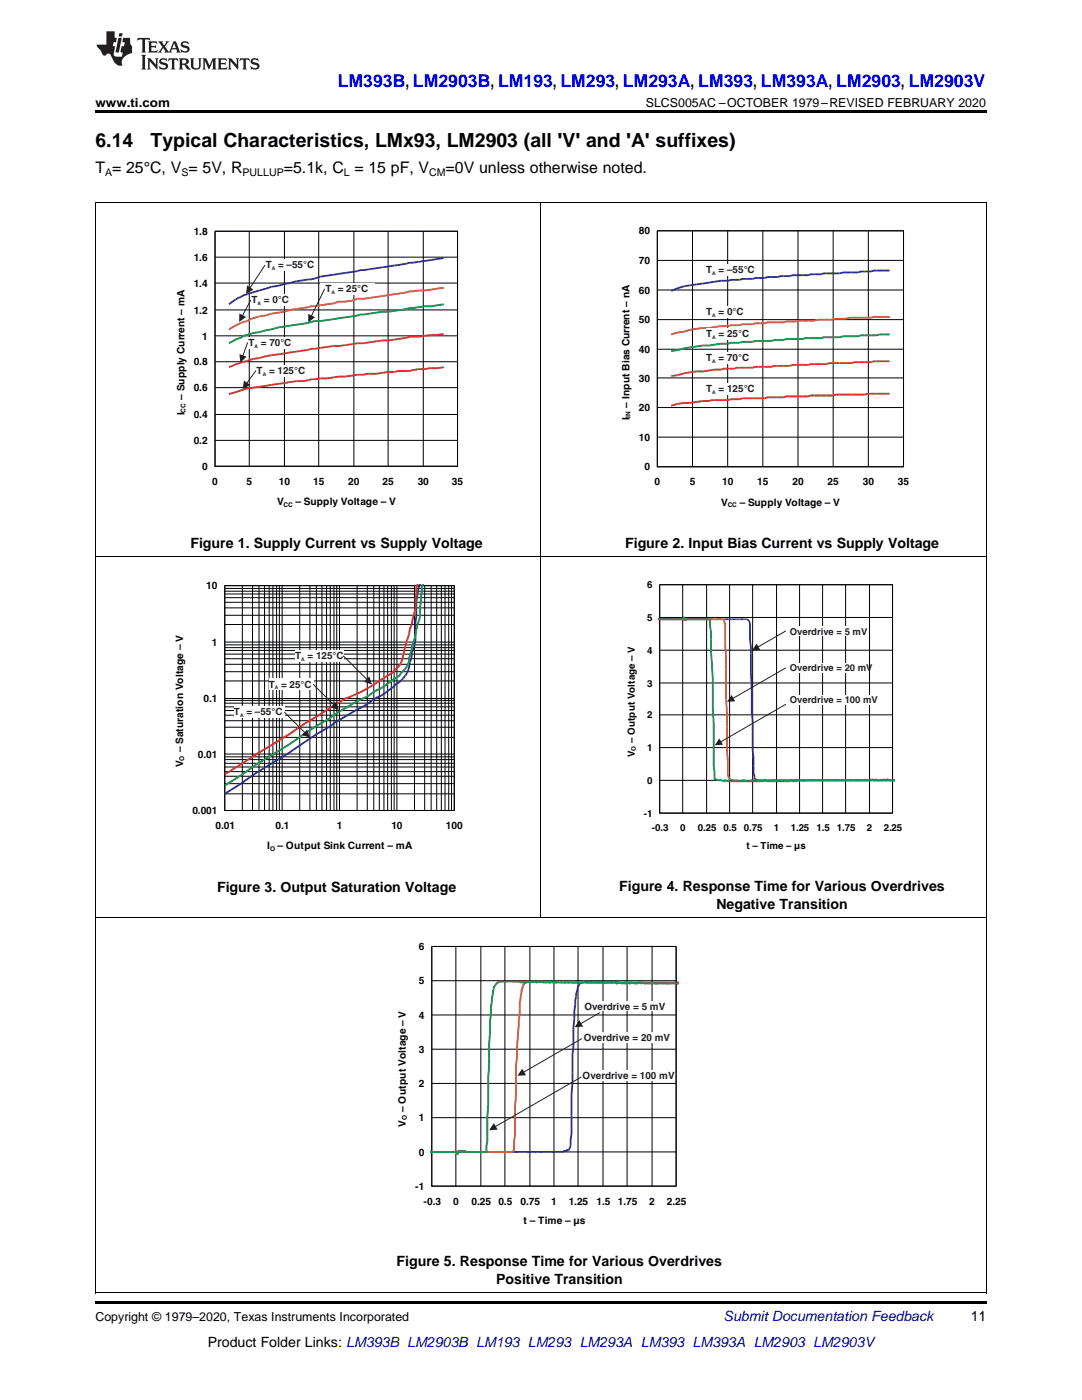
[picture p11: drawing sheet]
<svg xmlns="http://www.w3.org/2000/svg" width="216mm" height="279mm" viewBox="0 0 216 279" stroke-linecap="round" stroke-linejoin="round" font-family="sans-serif">
<path d="M19 258.1h.2zM196.7 258.1h.1zM19 259.7h177.8v.5h-177.8z" fill="#000"/>
<path d="M19.1 183.2v74.9M196.8 183.2v74.9M19 258h177.8" fill="none" stroke="#000" stroke-width=".2"/>
<g fill="#fff">
<path d="M76.4 185.2h63.1v62.8h-63.1z" fill-rule="evenodd"/>
<path d="M86.2 188.9h48.7v47.8h-48.7z" fill-rule="evenodd"/>
</g>
<g fill="none" stroke="#010202" stroke-width=".2">
<path d="M86.2 188.9h48.7v47.8h-48.7zM86.2 195.7h48.7M91 188.9v47.8M95.9 188.9v47.8M100.7 188.9v47.8M105.7 188.9v47.8M110.5 188.9v47.8M115.3 188.9v47.8M120.3 188.9v47.8M125.1 188.9v47.8M130.1 188.9v47.8M86.2 216.2h48.7"/>
<path d="M86.2 209.4h48.7M86.2 202.6h48.7M86.2 229.9h48.7M86.2 223.1h48.7"/>
</g>
<path d="M135.4 196.1h-12.1l-.2-.2h-.2v.2l-.4-.2-.3 .2h-.2v-.2h-.9v.2h-.4l-.2-.2h-.5l-.4 .2v-.2h-.2l-.4 .2v-.2h-2.7v.2h-.4l-.2 .2a5.1 5.1 0 0 0-.7 2.6l-.4 2.9-.2 7.2-.2 1.5-.2 15.7-.1 2.4-.4 .9h-.4v.2h-.5v.2h-20l-.2-.2h-.1v.2h-.6l-.4-.2-.2 .6-.1-.4h-5.1" fill="none" stroke="#2b3695" stroke-width=".37"/>
<path d="M135.4 196.1l-.1 .2h-.8l-.1-.2h-.6v.2l-.4-.2h-.1v.2h-.4l-.2-.2h-.2v.2l-.4-.2h-.7l-.2 .2h-.3v-.2h-14.1l-.2-.2h-.2v.2h-2.4v-.2h-.3l-.2 .2-.4-.2h-.2v.2h-.3l-.2-.2h-.2v.2l-.4-.2-.3 .2-.2-.2h-.2v.2h-.2v-.2h-.7l-.4 .2v-.2h-4.6v.2h-.4v.2h-.2a7.7 7.7 0 0 0-.7 2.9l-.2 1v2.4a131.5 131.5 0 0 0-.7 15.8l-.2 2.4v5.6l-.2 1.3v1.8l-.4 .4h-9.6l-.2-.2h-.1v.2l-.4-.2-.4 .2-.2-.4-.2 .8-.1-.4h-5.1" fill="none" stroke="#f15927" stroke-width=".37"/>
<path d="M135.4 196.3h-7l-.1-.2h-.2v.2l-.4-.2h-.4v.2h-.9l-.2-.2h-.3v.2h-.4l-.2-.2-.4 .2h-.1v-.2l-.4 .2-.9-.2-.4 .2v-.2h-12.2l-.2-.2-.2 .2h-.3l-.2-.2h-.2v.2h-1.5l-.2-.2h-.2v.2l-.1-.2h-.2v.2l-.2-.2h-.2v.2l-.4-.2h-.3v.2l-.2-.2h-.2v.2l-.2-.2h-.2v.2l-.3-.2h-.4l-.2 .2h-.2v-.2h-.3v.2h-.4l-.2-.2h-4.2v.2h-.2l-.8 .9v.4a46.4 46.4 0 0 0-.7 8.5l-.2 2.4v4.6l-.2 1.8-.2 13.2-.1 .9v1.1h-4.1l-.2-.2h-.4v.2l-.5-.2v.2l-.2-.2-.4 .7-.3-.5h-5.1" fill="none" stroke="#05974a" stroke-width=".37"/>
<g fill="#fff">
<path d="M115.7 199.9h16.5v1.9h-16.5z" fill-rule="evenodd"/>
<path d="M116.2 206.1h17.4v2h-17.4z" fill-rule="evenodd"/>
<path d="M116.1 213.5h18.5v2.1h-18.5z" fill-rule="evenodd"/>
</g>
<path d="M119.7 202.1l-3.8 2.2" fill="none" stroke="#231f20" stroke-width=".2"/>
<path d="M115.6 203.6l.8 1.3-1.7 .1z" fill="#231f20"/>
<path d="M116 207.3l-11.5 6.7" fill="none" stroke="#231f20" stroke-width=".2"/>
<path d="M104.2 213.3l.8 1.3-1.7 .1z" fill="#231f20"/>
<path d="M115.9 215l-17 9.8" fill="none" stroke="#231f20" stroke-width=".2"/>
<path d="M98.5 224.1l.8 1.4-1.7 .1z" fill="#231f20"/>
<path d="M19.1 111.1v72.1M107.9 111.1v72.1M196.8 111.1v72.1M19 183.1h177.8" fill="none" stroke="#000" stroke-width=".2"/>
<g fill="#fff">
<path d="M32.1 113.2h62.8v60.2h-62.8z" fill-rule="evenodd"/>
<path d="M44.8 116.9h45.8v44.9h-45.8z" fill-rule="evenodd"/>
</g>
<g fill="none" stroke="#010202" stroke-width=".2">
<path d="M44.8 116.9h45.8v44.9h-45.8zM44.8 119.3h45.8M44.8 118.5h45.8M44.8 118h45.8M44.8 117.4h45.8M48.4 116.9v44.9M50.4 116.9v44.9M51.7 116.9v44.9M52.8 116.9v44.9M53.7 116.9v44.9M54.5 116.9v44.9M55.2 116.9v44.9"/>
<path d="M55.7 116.9v44.9M56.3 116.9v44.9M59.8 116.9v44.9M61.8 116.9v44.9M63.1 116.9v44.9M64.2 116.9v44.9M65.2 116.9v44.9M65.9 116.9v44.9M66.6 116.9v44.9M67.2 116.9v44.9M67.7 116.9v44.9M71.3 116.9v44.9"/>
<path d="M73.3 116.9v44.9M74.6 116.9v44.9M75.7 116.9v44.9M76.6 116.9v44.9M77.4 116.9v44.9M78.1 116.9v44.9M78.6 116.9v44.9M79.2 116.9v44.9M82.7 116.9v44.9M84.7 116.9v44.9M86 116.9v44.9M87.1 116.9v44.9"/>
<path d="M88.1 116.9v44.9M88.8 116.9v44.9M89.5 116.9v44.9M90.1 116.9v44.9M44.8 139.8h45.8M44.8 135.9h45.8M44.8 134.1h45.8M44.8 132.6h45.8M44.8 131.5h45.8M44.8 130.5h45.8M44.8 129.8h45.8M44.8 129.3h45.8"/>
<path d="M44.8 128.7h45.8M44.8 124.6h45.8M44.8 122.8h45.8M44.8 121.3h45.8M44.8 120.2h45.8M44.8 139.4h45.8M44.8 128.1h45.8M44.8 158.4h45.8M44.8 156.4h45.8M44.8 154.9h45.8M44.8 154h45.8M44.8 153.1h45.8"/>
<path d="M44.8 152.3h45.8M44.8 151.6h45.8M44.8 151h45.8M44.8 147.2h45.8M44.8 145.1h45.8M44.8 143.8h45.8M44.8 142.7h45.8M44.8 141.8h45.8M44.8 141.1h45.8M44.8 140.3h45.8M44.8 150.5h45.8"/>
</g>
<path d="M83.8 116.6l-.4 1.2a17 17 0 0 0-.3 5.2l-.2 1.3a17 17 0 0 1-.2 4.8 3.3 3.3 0 0 0-.5 2l-.4 1.1a5.3 5.3 0 0 1-3 4.4l-.2 .4a18.7 18.7 0 0 1-4 2.6l-1.3 .9-5.6 3.2-1.8 1.2-2.6 1.5a157 157 0 0 1-12.4 8l-3.1 2.2-3 1.8" fill="none" stroke="#2b3695" stroke-width=".37"/>
<path d="M84.4 116.6l-.2 .5-.4 4a6.5 6.5 0 0 1-.5 3.7l-.6 2.8-.4 .9-.7 3a3.7 3.7 0 0 1-1.7 2.9l-.1 .4-3.2 2.2-1.5 .7-1.8 1.3a41.4 41.4 0 0 0-7.4 4.3l-2.6 1.5a157 157 0 0 1-12.4 7.9l-3.1 2.2-3 1.9" fill="none" stroke="#05974a" stroke-width=".37"/>
<path d="M83.3 116.6l-.2 .6v1.5l-.2 .6a8.1 8.1 0 0 1-.6 4.2l-.1 1.1-.4 1-1.7 6.4a5 5 0 0 1-2.7 2.8 35.4 35.4 0 0 1-8.5 4.6l-24.1 15.1" fill="none" stroke="#ee1e28" stroke-width=".37"/>
<g fill="#fff">
<path d="M46.7 141h10.1v2.3h-10.1z" fill-rule="evenodd"/>
<path d="M53.6 135.5h8.9v2.2h-8.9z" fill-rule="evenodd"/>
<path d="M58.9 129.8h9.6v2.2h-9.6z" fill-rule="evenodd"/>
</g>
<path d="M56.8 142.2l4 4" fill="none" stroke="#231f20" stroke-width=".2"/>
<path d="M60.2 146.7l1.1-1.1 .5 1.6z" fill="#231f20"/>
<path d="M62.5 136.6l4.1 4.1" fill="none" stroke="#231f20" stroke-width=".2"/>
<path d="M67.1 140.1l.5 1.6-1.6-.5z" fill="#231f20"/>
<path d="M68.5 130.9l4.7 4.7" fill="none" stroke="#231f20" stroke-width=".2"/>
<path d="M72.6 136.1l1.1-1.1 .5 1.6z" fill="#231f20"/>
<g fill="#fff">
<path d="M122.3 113.2h60.2v59.9h-60.2z" fill-rule="evenodd"/>
<path d="M131.6 116.7h46.5v45.6h-46.5z" fill-rule="evenodd"/>
</g>
<g fill="none" stroke="#010202" stroke-width=".2">
<path d="M131.6 116.7h46.5v45.6h-46.5zM136.2 116.7v45.6M141 116.7v45.6M145.6 116.7v45.6M150.2 116.7v45.6M155 116.7v45.6M159.5 116.7v45.6M164.1 116.7v45.6M168.7 116.7v45.6M173.5 116.7v45.6M131.6 136.3h46.5M131.6 129.8h46.5"/>
<path d="M131.6 123.2h46.5M131.6 155.7h46.5M131.6 149.2h46.5M131.6 142.7h46.5"/>
</g>
<path d="M131.3 123.6h4.9v-.2h.2l.2 .4 .2-.2h12.3l.4 .3 .2 .6v3.1l.1 1.5v4.9l.6 20.3 .1 1.1 .2 .2 .4 .1h.8l.2 .2h.4v-.2h.3l.2 .2 .2-.2 .2 .2h4.4v-.2h.5v.2h.2v-.2l.3 .2h.2v-.2h1.1l.2 .2 .1-.2h16.6v-.1l.4 .1h1.2" fill="none" stroke="#2b3695" stroke-width=".35"/>
<path d="M131.3 123.6h5.1v-.2h.2l.2 .4 .3-.2h7.4l.2 1v4.3l.2 2.3v8.1l.2 3v7.4l.1 3.7a3 3 0 0 0 .4 2.2l1 .1 .2 .2h.2v-.2l.4 .2h4.7v-.2l.4 .2v-.2h.3l.2 .2h.2v-.2l.3 .2v-.2l.4 .2h.2v-.2h.5v.2h.2v-.2l.3 .2 .2-.2h1.4v.2l.4-.2h.3v.2l.4-.2h16.1v-.1h.3l.2 .1h.3v-.1l.4 .1h1.2v-.1l.4 .1h1.9" fill="none" stroke="#f15927" stroke-width=".35"/>
<path d="M131.3 123.6h4.9l.2-.4h.2l.2 .6h.1v-.2h4.8l.2 2.6v3.7a90.7 90.7 0 0 1 .3 11.3l.2 3.1v8.6l.2 2.5 .2 .2h.3l.2 .1h.9l.2 .2h.3v-.2l.4 .2h3.1v-.2l.4 .2v-.2l.3 .2h1.1v-.2l.4 .2h.7v-.2h.5v.2l.3-.2h1.1l.2 .2 .2-.2h25.2" fill="none" stroke="#05974a" stroke-width=".35"/>
<g fill="#fff">
<path d="M156.8 125h15.7v1.9h-15.7z" fill-rule="evenodd"/>
<path d="M156.8 132.3h16.6v2h-16.6z" fill-rule="evenodd"/>
<path d="M156.8 138.6h17.6v2h-17.6z" fill-rule="evenodd"/>
</g>
<path d="M156.8 125.9l-5.5 3.2" fill="none" stroke="#231f20" stroke-width=".2"/>
<path d="M151 128.4l.7 1.3-1.6 .1z" fill="#231f20"/>
<path d="M156.8 133.3l-10.5 6.1" fill="none" stroke="#231f20" stroke-width=".2"/>
<path d="M146 138.7l.7 1.3-1.6 .1z" fill="#231f20"/>
<path d="M156.8 140.6l-13 7.4" fill="none" stroke="#231f20" stroke-width=".2"/>
<path d="M143.5 147.4l.8 1.2-1.7 .1z" fill="#231f20"/>
<path d="M19.1 40.4v70.7M107.9 40.4v70.7M196.8 40.4v70.7M19 111.1h177.8" fill="none" stroke="#000" stroke-width=".2"/>
<g fill="#fff">
<path d="M32.2 42.5h62.6v62.2h-62.6z" fill-rule="evenodd"/>
<path d="M42.9 46.2h48.4v46.9h-48.4z" fill-rule="evenodd"/>
</g>
<g fill="none" stroke="#010202" stroke-width=".2">
<path d="M42.9 46.2h48.4v46.9h-48.4zM42.9 56.5h48.4M42.9 51.3h48.4M49.7 46.2v46.9M56.8 46.2v46.9M63.6 46.2v46.9M70.6 46.2v46.9M77.4 46.2v46.9M84.5 46.2v46.9M42.9 77.4h48.4M42.9 72.2h48.4M42.9 67h48.4"/>
<path d="M42.9 61.8h48.4M42.9 87.9h48.4M42.9 82.7h48.4"/>
</g>
<path d="M88.5 51.5l-6.8 .9-1.7 .4-7.4 1.1h-.7l-4.2 .7a19.9 19.9 0 0 0-5.6 1.2h-.5a80.1 80.1 0 0 0-12.2 2.9l-.8 .2-1.1 .5-1.8 1.3" fill="none" stroke="#2b3695" stroke-width=".37"/>
<path d="M88.5 57.4l-3.7 .6-3.1 .2-9.1 1.4h-1.3a7.5 7.5 0 0 1-3.6 .6l-1.2 .4-4.4 .5-4.2 .7-1.1 .4-2.6 .4-1.1 .4a7.7 7.7 0 0 0-3.7 1.1 9.5 9.5 0 0 0-3.7 1.6" fill="none" stroke="#f15927" stroke-width=".37"/>
<path d="M88.5 60.7l-2.4 .4h-1.3l-3.1 .4a22.8 22.8 0 0 1-5.4 .7l-4.4 .6-7.9 1.3h-1.1a47 47 0 0 1-7.4 1.3l-3.7 .9a14.5 14.5 0 0 0-4.3 1.3l-1.8 .9" fill="none" stroke="#05974a" stroke-width=".37"/>
<path d="M88.5 66.7l-5 .5h-1.8a22.8 22.8 0 0 1-5.4 .7l-3.7 .6h-1.3l-3.6 .6h-1.2l-4.4 .5-.5 .2a81.9 81.9 0 0 0-13 2.4l-2.9 1.1" fill="none" stroke="#bb332f" stroke-width=".37"/>
<path d="M88.5 73.3l-5 .4a10.4 10.4 0 0 1-4 .3l-.8 .2h-1.3a14 14 0 0 1-4.2 .4l-.6 .2h-1.3l-6 .7-3.2 .2-1.6 .4h-1.3l-6.1 .9a27.6 27.6 0 0 0-7.4 1.7" fill="none" stroke="#ee1e28" stroke-width=".37"/>
<g fill="#fff">
<path d="M52.8 51.8h10.1v2.3h-10.1z" fill-rule="evenodd"/>
<path d="M50 58.8h10.1v2.3h-10.1z" fill-rule="evenodd"/>
<path d="M63.9 56.6h10.9v2.2h-10.9z" fill-rule="evenodd"/>
<path d="M49.4 67.3h10.1v2.2h-10.1z" fill-rule="evenodd"/>
<path d="M51 72.9h10.1v2.2h-10.1z" fill-rule="evenodd"/>
</g>
<path d="M51 74l-1.7 2.5" fill="none" stroke="#231f20" stroke-width=".2"/>
<path d="M48.7 75.9l1.2 .9-1.5 .8z" fill="#231f20"/>
<path d="M50 59.9l-1.6 3.1" fill="none" stroke="#231f20" stroke-width=".2"/>
<path d="M47.8 62.6l1.3 .7-1.4 1z" fill="#231f20"/>
<path d="M64.8 57.7l-2.7 5.3" fill="none" stroke="#231f20" stroke-width=".2"/>
<path d="M61.5 62.6l1.4 .7-1.4 1z" fill="#231f20"/>
<path d="M49.4 68.4l-.9 2.6" fill="none" stroke="#231f20" stroke-width=".2"/>
<path d="M47.8 70.7l1.4 .5-1.2 1.2z" fill="#231f20"/>
<path d="M52.8 53l-2.9 4.4" fill="none" stroke="#231f20" stroke-width=".2"/>
<path d="M49.3 57l1.3 .8-1.5 .9z" fill="#231f20"/>
<g fill="#fff">
<path d="M121 42.4h62.8v62.4h-62.8z" fill-rule="evenodd"/>
<path d="M131.2 46.1h49.1v47.1h-49.1z" fill-rule="evenodd"/>
</g>
<g fill="none" stroke="#010202" stroke-width=".2">
<path d="M131.2 46.1h49.1v47.1h-49.1zM131.2 57.9h49.1M131.2 52h49.1M138.2 46.1v47.1M145.2 46.1v47.1M152.2 46.1v47.1M159.2 46.1v47.1M166.3 46.1v47.1M173.3 46.1v47.1M131.2 75.4h49.1M131.2 69.7h49.1M131.2 63.8h49.1"/>
<path d="M131.2 87.2h49.1M131.2 81.3h49.1"/>
</g>
<path d="M177.5 54h-3.1l-.6 .2h-2l-.6 .2h-2.4a15.7 15.7 0 0 1-4.4 .2l-.5 .1h-2.1l-.5 .2h-3.2l-.5 .2h-1.9l-.5 .2h-2.1l-.5 .2h-1.9l-.5 .2h-2l-.6 .1h-1.7l-4.4 .6a19.9 19.9 0 0 0-7.6 1.7" fill="none" stroke="#2b3695" stroke-width=".37"/>
<path d="M177.5 63.2h-3.1l-.6 .2h-4.4l-.6 .2h-2l-.5 .2h-2.4a15.1 15.1 0 0 1-4.3 .2l-.7 .2h-2.1l-.5 .1h-3.2l-.5 .2h-1.9l-.5 .2h-2l-.6 .2h-1.7l-4.4 .6h-1.3l-2.6 .3-3.7 .9" fill="none" stroke="#f15927" stroke-width=".37"/>
<path d="M177.5 66.7h-2l-.6 .2h-3.1l-.6 .2h-2.4a15.7 15.7 0 0 1-4.4 .2l-.5 .2h-3.2l-.5 .2h-3.4l-.5 .2h-1.1a15.7 15.7 0 0 1-4.5 .1l-.5 .2-4.3 .2-4.4 .6a24.2 24.2 0 0 0-6.3 .9l-1.3 .2" fill="none" stroke="#05974a" stroke-width=".37"/>
<path d="M177.5 72.1h-3.1l-.6 .2-8.3 .2-.5 .2h-3.2l-.5 .1-6.1 .2a15.7 15.7 0 0 1-4.5 .2l-.5 .2h-3.2l-.5 .2h-2l-.6 .2h-1.3l-2.4 .3a16.3 16.3 0 0 0-5 .8l-1.3 .2" fill="none" stroke="#bb332f" stroke-width=".37"/>
<path d="M177.5 78.6l-10.7 .1-.5 .2-9.5 .2-.5 .2h-3.2l-.5 .2h-4.4l-.6 .2h-1.1a15.7 15.7 0 0 1-4.4 .2l-.6 .1-5 .4-2.6 .6" fill="none" stroke="#ee1e28" stroke-width=".37"/>
<g fill="#fff">
<path d="M140.9 52.8h10.1v2.3h-10.1z" fill-rule="evenodd"/>
<path d="M140.9 61.2h7.7v2.2h-7.7z" fill-rule="evenodd"/>
<path d="M140.9 65.6h8.9v2.3h-8.9z" fill-rule="evenodd"/>
<path d="M140.9 70.4h8.8v2.2h-8.8z" fill-rule="evenodd"/>
<path d="M140.9 76.4h9.7v2.3h-9.7z" fill-rule="evenodd"/>
</g>
<path d="M19 40.4h177.8" fill="none" stroke="#000" stroke-width=".2"/>
<path d="M19 22h177.8v.5h-177.8z" fill="#000"/>
<g fill="#231f20">
<path d="M27.5 7.6l-.1 .5 .4-.2h.6v.1v2.1l-.2 .4h1l-.3-.4v-2.1l.1-.1h.5l.5 .2-.2-.5zM29.5 8.3l.2 .3v1.5l-.2 .4h1.8l.2-.6a1.04 1.04 0 0 1-1.3 .2v-.7h.6l.3 .2v-.6l-.3 .2h-.6v-.6l.8-.1 .4 .3-.2-.5zM31.5 8.3l.9 1.1-.9 1.1h.8l-.2-.2 .5-.7 .4 .7-.2 .2h1.5l-.1-.2 .1-.4h.9l.1 .4-.2 .2h1l-.3-.3-.7-1.9h-.5l-.9 2-.8-1 .9-1h-.8l.1 .3-.3 .5-.4-.6 .2-.2zM34.7 8.6l.4 1h-.7zM36.3 8.4a.63 .63 0 0 0-.2 .7 .63 .63 0 0 0 .6 .4l.6 .2 .1 .2a.75 .75 0 0 1-.7 .4 .75 .75 0 0 1-.6-.5l.1 .7 .1-.1a1.11 1.11 0 0 0 1.5-.6 1.13 1.13 0 0 0-1.2-.8l-.1-.4a1.04 1.04 0 0 1 1.2 .2l-.2-.5-.1 .1-.5-.2zM28.2 10.9l.2 .4v2.2l-.2 .4h1l-.3-.4v-2.2l.3-.4zM29.3 11.6l.3 .4v1.5l-.3 .4h.8l-.2-.4v-1.3l1.5 1.7v-1.9l.2-.4h-.7l.2 .4v.9l-1.1-1.3zM32 11.8a.62 .62 0 0 0-.2 .7 .62 .62 0 0 0 .6 .4l.6 .1 .1 .3a.76 .76 0 0 1-.7 .3 .76 .76 0 0 1-.6-.4l.1 .7 .1-.1a1.11 1.11 0 0 0 1.5-.6 1.13 1.13 0 0 0-1.2-.8l-.1-.4a1.04 1.04 0 0 1 1.2 .2l-.2-.6-.1 .1-.5-.1zM33.7 11.6l-.2 .6a.61 .61 0 0 1 .8-.3v1.6l-.2 .4h.9l-.2-.4v-1.6a.63 .63 0 0 1 .8 .3l-.2-.6zM35.6 11.6l.3 .4v1.5l-.3 .4h1l-.2-.2v-.8l.5 .2a.76 .76 0 0 0 1.2 .7l-1-1a.58 .58 0 0 0 .6-.5 .58 .58 0 0 0-.5-.6zM36.4 11.9h.1a.45 .45 0 0 1 .5 .1 .45 .45 0 0 1 .1 .5l-.7 .2zM37.9 11.6l.2 .2a2.17 2.17 0 0 0 .3 1.9 .99 .99 0 0 0 1.6-.6v-1.1l.2-.4h-.7l.2 .2a1.92 1.92 0 0 1-.2 1.8 .6 .6 0 0 1-.9-.5v-1.1l.2-.4zM40.4 11.6l.2 .4v1.5l-.2 .4h.7l-.2-.4v-1.4l.8 1.8 .8-1.8v1.4l-.2 .4h.9l-.2-.4v-1.5l.2-.4h-.8l-.6 1.5-.6-1.5zM43.4 11.6l.2 .4v1.5l-.2 .4h1.8l.2-.6a1.04 1.04 0 0 1-1.3 .1v-.6h.5l.4 .2v-.6l-.4 .2h-.5v-.7h.8l.3 .3-.1-.6zM45.5 11.6l.2 .4v1.5l-.2 .4h.7l-.2-.4v-1.3l1.5 1.7v-1.9l.2-.4h-.7l.2 .4v.9l-1.1-1.3zM47.9 11.6l-.1 .6a.61 .61 0 0 1 .8-.3v1.6l-.3 .4h1l-.3-.4 .1-1.6a.63 .63 0 0 1 .7 .3l-.1-.6zM50.2 11.8a.62 .62 0 0 0-.2 .7 .62 .62 0 0 0 .6 .4l.6 .1 .2 .3a.76 .76 0 0 1-.8 .3 .76 .76 0 0 1-.6-.4l.1 .7 .2-.1a1.11 1.11 0 0 0 1.5-.6 1.13 1.13 0 0 0-1.3-.8l-.1-.4a1.04 1.04 0 0 1 1.2 .2l-.1-.6-.2 .1-.5-.1z"/>
<path d="M21.2 6.3v2.6h-1.9l.1 .4 .7 .9a.91 .91 0 0 0 1 .8 .56 .56 0 0 1 .5-.3 .56 .56 0 0 1 .5 .3l.4 .8a1.53 1.53 0 0 0 1.9 1.2 1.54 1.54 0 0 1 1-2.1l.9-.3v-1.4a1.52 1.52 0 0 1-.3-1.6h-1.4l-.2 .8h.5l-.2 .8h-.4l-.2 1v.2l.4 .1-.2 .8a1.93 1.93 0 0 1-1.6-.3l.3-1.8h-.5l.2-.8h.4l.2-.8h-.4v-1.3zM23.6 7.6l-.6 2.9h.7l.6-2.9zM23.8 6.6l-.1 .7h.6l.2-.7z"/>
</g>
<g font-size="3.9">
<text x="19" y="29.3">6.14</text>
<text x="30.1" y="29.3">Typical Characteristics, LMx93, LM2903 (all 'V' and 'A' suffixes)</text>
</g>
<text font-size="3.5" fill="#00f" x="67.4" y="17.3">LM393B, LM2903B, LM193, LM293, LM293A, LM393, LM393A, LM2903, LM2903V</text>
<g font-size="3.2">
<text x="19" y="34.4">T = 25°C, V = 5V, R</text>
<text x="56.6" y="34.4">=5.1k, C = 15 pF, V</text>
<text x="88.9" y="34.4">=0V unless otherwise noted.</text>
</g>
<g font-size="2.8">
<text x="38" y="109.4">Figure 1. Supply Current vs Supply Voltage</text>
<text x="124.7" y="109.4">Figure 2. Input Bias Current vs Supply Voltage</text>
<text x="43.3" y="178.1">Figure 3. Output Saturation Voltage</text>
<text x="123.6" y="177.7">Figure 4. Response Time for Various Overdrives</text>
<text x="142.9" y="181.4">Negative Transition</text>
<text x="79.1" y="252.6">Figure 5. Response Time for Various Overdrives</text>
<text x="99" y="256.3">Positive Transition</text>
<text x="193.7" y="263.6">11</text>
<text x="41.5" y="268.9">Product Folder Links: LM393B LM2903B LM193 LM293 LM293A LM393 LM393A LM2903 LM2903V</text>
</g>
<text font-size="2.8" fill="#0000c8" x="144.4" y="263.6">Submit Documentation Feedback</text>
<g font-size="2.5">
<text x="19" y="21.4">www.ti.com</text>
<text x="128.9" y="21.4">SLCS005AC –OCTOBER 1979–REVISED FEBRUARY 2020</text>
<text x="19" y="263.6">Copyright © 1979–2020, Texas Instruments Incorporated</text>
</g>
<g font-size="2.1">
<text x="21" y="35.1">A</text>
<text x="36.2" y="35.1">S</text>
<text x="48.4" y="35.1">PULLUP</text>
<text x="68.6" y="35.1">L</text>
<text x="85.6" y="35.1">CM</text>
</g>
<g font-size="2" fill="#010202">
<text x="38.7" y="46.9">1.8</text>
<text x="127.5" y="46.8">80</text>
<text x="38.7" y="52.1">1.6</text>
<text x="127.5" y="52.7">70</text>
<text x="38.7" y="57.2">1.4</text>
<text x="127.5" y="58.6">60</text>
<text x="38.7" y="62.6">1.2</text>
<text x="127.5" y="64.5">50</text>
<text x="40.3" y="67.8">1</text>
<text x="127.5" y="70.4">40</text>
<text x="38.7" y="72.9">0.8</text>
<text x="127.5" y="76.2">30</text>
<text x="36.8" y="82.9" transform="rotate(-90 36.8 82.9)">I</text>
<text x="36.8" y="79.8" transform="rotate(-90 36.8 79.8)">– Supply Current – mA</text>
<text x="38.7" y="83.5">0.4</text>
<text x="38.7" y="78.1">0.6</text>
<text x="125.6" y="83.9" transform="rotate(-90 125.6 83.9)">I</text>
<text x="125.6" y="81.3" transform="rotate(-90 125.6 81.3)">– Input Bias Current – nA</text>
<text x="127.5" y="82.1">20</text>
<text x="38.7" y="88.6">0.2</text>
<text x="127.5" y="88">10</text>
<text x="40.3" y="93.8">0</text>
<text x="128.6" y="93.9">0</text>
<text x="42.4" y="96.8">0</text>
<text x="49.2" y="96.8">5</text>
<text x="55.3" y="100.8">V</text>
<text x="55.7" y="96.8">10</text>
<text x="59" y="100.8">– Supply Voltage – V</text>
<text x="62.5" y="96.8">15</text>
<text x="69.5" y="96.8">20</text>
<text x="76.3" y="96.8">25</text>
<text x="83.4" y="96.8">30</text>
<text x="90.2" y="96.8">35</text>
<text x="130.6" y="96.8">0</text>
<text x="137.6" y="96.8">5</text>
<text x="143.9" y="100.9">V</text>
<text x="144.1" y="96.8">10</text>
<text x="147.6" y="100.9">– Supply Voltage – V</text>
<text x="151.1" y="96.8">15</text>
<text x="158.1" y="96.8">20</text>
<text x="165.1" y="96.8">25</text>
<text x="172.2" y="96.8">30</text>
<text x="179.2" y="96.8">35</text>
<text x="41.2" y="117.6">10</text>
<text x="42.3" y="128.9">1</text>
<text x="40.6" y="140.1">0.1</text>
<text x="36.5" y="153.1" transform="rotate(-90 36.5 153.1)">V</text>
<text x="36.5" y="150.1" transform="rotate(-90 36.5 150.1)">– Saturation Voltage – V</text>
<text x="39.5" y="151.2">0.01</text>
<text x="38.4" y="162.5">0.001</text>
<text x="43" y="165.4">0.01</text>
<text x="55" y="165.4">0.1</text>
<text x="67.2" y="165.4">1</text>
<text x="78.1" y="165.4">10</text>
<text x="89" y="165.4">100</text>
<text x="53.3" y="169.5">I</text>
<text x="55.4" y="169.5">– Output Sink Current – mA</text>
<text x="83.6" y="189.6">6</text>
<text x="83.6" y="196.5">5</text>
<text x="83.6" y="203.3">4</text>
<text x="83.6" y="210.1">3</text>
<text x="81" y="221.9" transform="rotate(-90 81 221.9)">– Output Voltage – V</text>
<text x="83.6" y="217">2</text>
<text x="81" y="224.9" transform="rotate(-90 81 224.9)">V</text>
<text x="83.6" y="223.8">1</text>
<text x="83.6" y="230.6">0</text>
<text x="82.8" y="237.5">-1</text>
<text x="84.5" y="240.4">-0.3</text>
<text x="90.4" y="240.4">0</text>
<text x="94.1" y="240.4">0.25</text>
<text x="99.5" y="240.4">0.5</text>
<text x="103.9" y="240.4">0.75</text>
<text x="104.4" y="244.3">t – Time – µs</text>
<text x="110" y="240.4">1</text>
<text x="113.5" y="240.4">1.25</text>
<text x="119" y="240.4">1.5</text>
<text x="123.3" y="240.4">1.75</text>
<text x="129.6" y="240.4">2</text>
<text x="133.1" y="240.4">2.25</text>
</g>
<g font-size="2" fill="#231f20">
<text x="53" y="53.6">T = –55°C</text>
<text x="64.9" y="58.3">T = 25°C</text>
<text x="140.9" y="54.6">T = –55°C</text>
<text x="50.2" y="60.5">T = 0°C</text>
<text x="140.9" y="62.9">T = 0°C</text>
<text x="49.6" y="69">T = 70°C</text>
<text x="140.9" y="67.3">T = 25°C</text>
<text x="51.2" y="74.6">T = 125°C</text>
<text x="140.9" y="72.1">T = 70°C</text>
<text x="140.9" y="78.2">T = 125°C</text>
<text x="58.9" y="131.5">T = 125°C</text>
<text x="53.6" y="137.2">T = 25°C</text>
<text x="46.7" y="142.8">T = –55°C</text>
<text x="116.6" y="201.6">Overdrive = 5 mV</text>
<text x="116.5" y="207.8">Overdrive = 20 mV</text>
<text x="116.3" y="215.3">Overdrive = 100 mV</text>
</g>
<g font-size="1.9" fill="#010202">
<text x="129.2" y="117.4">6</text>
<text x="129.2" y="123.9">5</text>
<text x="129.2" y="130.5">4</text>
<text x="129.2" y="137">3</text>
<text x="129.2" y="143.4">2</text>
<text x="126.7" y="148.3" transform="rotate(-90 126.7 148.3)">– Output Voltage – V</text>
<text x="129.2" y="149.9">1</text>
<text x="126.7" y="151.1" transform="rotate(-90 126.7 151.1)">V</text>
<text x="129.2" y="156.4">0</text>
<text x="128.4" y="163">-1</text>
<text x="130" y="165.8">-0.3</text>
<text x="135.7" y="165.8">0</text>
<text x="139.2" y="165.8">0.25</text>
<text x="144.4" y="165.8">0.5</text>
<text x="148.4" y="165.8">0.75</text>
<text x="154.4" y="165.8">1</text>
<text x="157.8" y="165.8">1.25</text>
<text x="162.9" y="165.8">1.5</text>
<text x="167" y="165.8">1.75</text>
<text x="173" y="165.8">2</text>
<text x="176.3" y="165.8">2.25</text>
<text x="148.9" y="169.5">t – Time – µs</text>
</g>
<g font-size="1.9" fill="#231f20">
<text x="157.6" y="126.6">Overdrive = 5 mV</text>
<text x="157.6" y="133.9">Overdrive = 20 mV</text>
<text x="157.6" y="140.3">Overdrive = 100 mV</text>
</g>
<g font-size="1.3" fill="#010202">
<text x="37" y="82.3" transform="rotate(-90 37 82.3)">CC</text>
<text x="125.8" y="83.4" transform="rotate(-90 125.8 83.4)">IN</text>
<text x="56.6" y="101.2">CC</text>
<text x="145.2" y="101.3">CC</text>
<text x="36.7" y="151.8" transform="rotate(-90 36.7 151.8)">O</text>
<text x="53.9" y="169.9">O</text>
<text x="81.2" y="223.6" transform="rotate(-90 81.2 223.6)">O</text>
</g>
<text font-size="1.2" fill="#010202" x="126.9" y="149.9" transform="rotate(-90 126.9 149.9)">O</text>
<g font-size="1" fill="#231f20">
<text x="54.2" y="54">A</text>
<text x="66.1" y="58.7">A</text>
<text x="142.1" y="54.9">A</text>
<text x="51.4" y="60.9">A</text>
<text x="142.1" y="63.3">A</text>
<text x="50.8" y="69.4">A</text>
<text x="142.1" y="67.7">A</text>
<text x="52.4" y="75">A</text>
<text x="142.1" y="72.5">A</text>
<text x="142.1" y="78.6">A</text>
<text x="60.1" y="131.9">A</text>
<text x="54.8" y="137.6">A</text>
<text x="47.9" y="143.2">A</text>
</g>
</svg>
